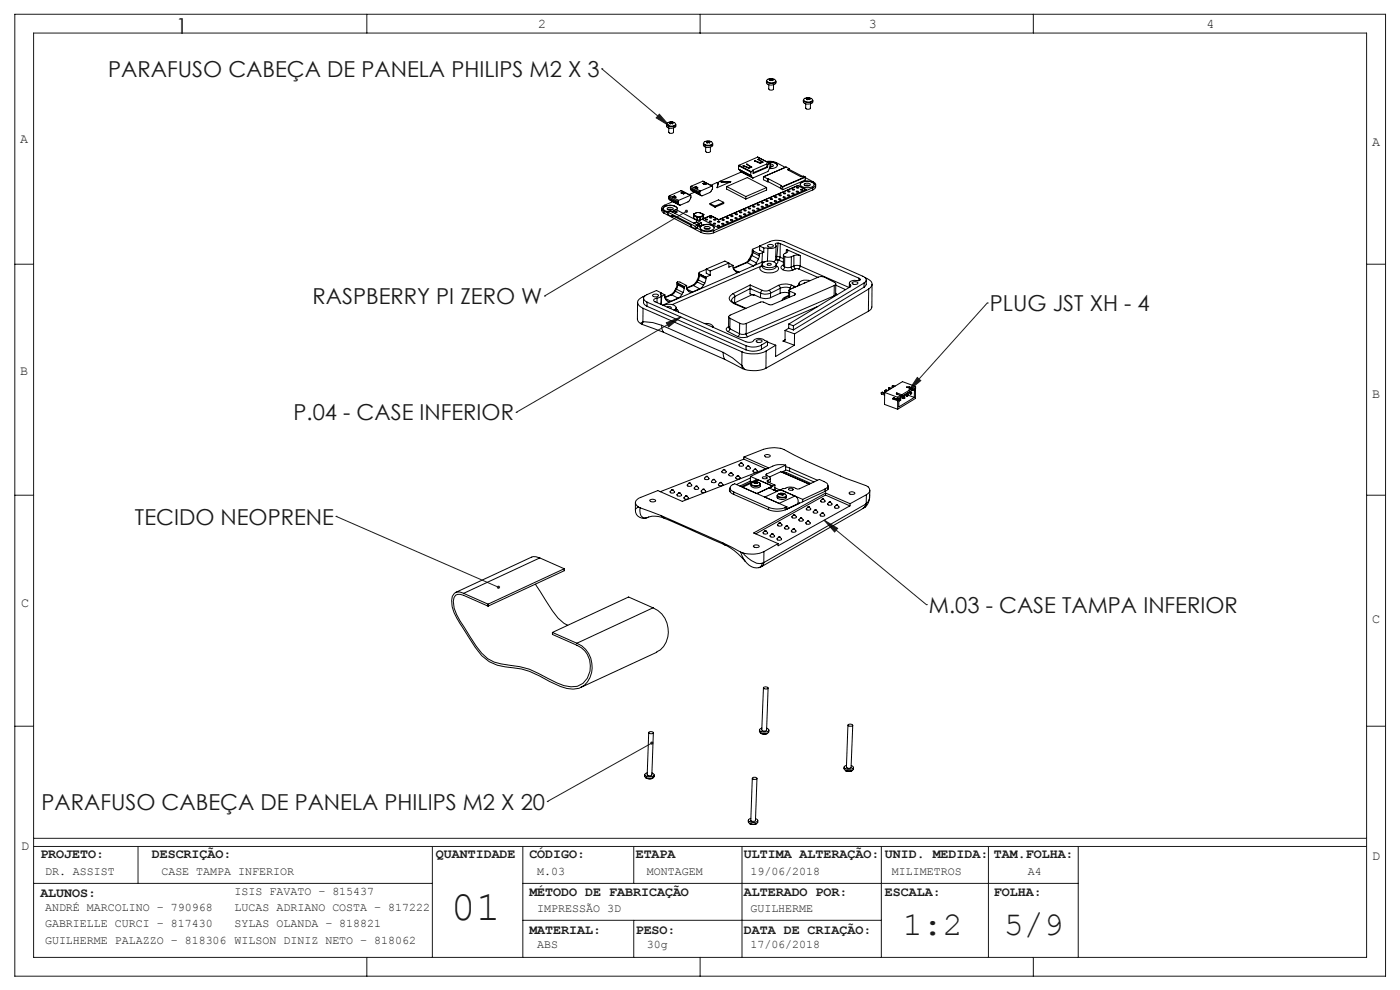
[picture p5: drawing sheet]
<svg xmlns="http://www.w3.org/2000/svg" width="297mm" height="210mm" viewBox="0 0 297 210" stroke-linecap="round" stroke-linejoin="round" font-family="sans-serif">
<g fill="none" stroke="#191924" stroke-width=".21">
<path d="M3.1 3h290.8v204.1h-290.8zM7.1 7h282.8v196.1h-282.8zM77.8 3v4M127.7 14.6h.1M127.7 14.6l14.4 12.1M148.5 3v4M219.2 3v4M139.9 24.2l2.2 2.5-2.9-1.7zM3.1 56h4M145.6 44.8l-30.1 18M289.9 56h4M115.5 62.8h.1"/>
<path d="M141.4 68.5l3.1-1.3-2.6 2.1zM144.5 67.2l-35 20.3M209.4 64.3h.1M209.4 64.3l-16.6 18.6M109.5 87.5h.1M194.6 80.1l.7 .6-2.5 2.2zM3.1 105h4M71.3 109.5h.1M71.3 109.5l34.4 15.1M174.8 110.3l21.7 18M174.8 110.3l2.9 1.8-.6 .7zM289.9 105h4"/>
<path d="M196.5 128.3h.1M3.1 154h4M138.3 157.6l-22.2 12.4M289.9 154h4M7.1 179.6h282.8M7.1 177.8h282.8M29.3 179.6v7.8M91.7 179.6v23.5M110.9 179.6v23.5M116.1 170h.1M134.4 179.6v7.8M157.4 179.6v23.5"/>
<path d="M187 179.6v23.5M209.7 179.6v23.5M228.7 179.6v23.5M7.1 187.4h84.6M110.9 187.4h117.8M110.9 195.2h76.1M134.4 195.2v7.9M77.8 203.1v4M148.5 203.1v4M219.2 203.1v4"/>
</g>
<path d="M105.5 124.3a.34 .34 0 0 0 0 .5 .34 .34 0 0 0 .5-.1l-.3-.1h.4a.35 .35 0 0 0-.2-.3 .35 .35 0 0 0-.4 0zM138.1 157.4a.34 .34 0 0 0-.1 .4 .34 .34 0 0 0 .5 .1 .34 .34 0 0 0 .1-.5l-.3 .2 .3-.2-.2-.1zM194.6 80.1l.7 .6-2.5 2.2zM141.4 68.5l3.1-1.3-2.6 2.1zM145.4 44.6a.33 .33 0 0 0 0 .4 .33 .33 0 0 0 .4 .1 .33 .33 0 0 0 .1-.4l-.3 .1 .3-.2zM139.9 24.2l2.2 2.5-2.9-1.7zM174.8 110.3l2.9 1.8-.6 .7z" fill="#191924"/>
<g fill="none" stroke="#000" stroke-width=".21">
<path d="M162.6 17.2a1.3 1.3 0 0 0 2 0v.4a1.27 1.27 0 0 1-2 0zM162.7 17l.4-.3a1.26 1.26 0 0 1 1.5 .4 1.22 1.22 0 0 1-1.9 0zM163.1 18v.9a.6 .6 0 0 0 1 0v-.9M163.4 16.7l.2 .1M163.4 16.7l-.2 .1 .2 .1M163.4 16.7v.2M163.4 16.9l-.1 .1h.3M163.4 16.9l.1 .1-.1-.1M163.6 16.8v.2M163.8 16.9l.2 .1-.2 .1-.2-.1M163.8 16.7l.2 .1-.2 .1M163.8 16.7l-.2 .1"/>
<path d="M163.8 16.9v.1M163.8 16.7l-.1 .3M141.4 26.4a1.26 1.26 0 0 0 2 0v.3a1.23 1.23 0 0 1-2 0zM141.5 26.1l.4-.2a1.26 1.26 0 0 1 1.4 .4 1.22 1.22 0 0 1-1.9 0zM141.9 27.2v.8a.65 .65 0 0 0 1 .1v-.9M142.2 25.9l.2 .1M142.2 25.9l-.2 .1h.2M142.2 25.9v.1M142.2 26l-.2 .2 .4-.1M142.2 26v.2M142.2 26.1l.1 .1M142.4 26v.1"/>
<path d="M142.6 26l.2 .2-.2 .1-.2-.2M142.6 26l-.1 .2M142.6 25.9l.1 .1h-.1M142.6 25.9l-.2 .1M142.6 25.9l-.1 .3M146.5 40v.2M146.5 39.7l1.9 1.1M146.5 40l1.9 1M146.5 39.7v.3M146.6 39.5l-.1 .2M146.6 39.5l2 1M147.7 39.7l-.3 .1"/>
<path d="M147.7 39.5l-.4 .2 .1 .1M147.7 39.5v.2M147.7 39.7h.1M147.7 39.7l.2 .2M147.7 39.7l.3 .1-.2 .1-.4-.1M147.8 39.9h.1M149.1 38.4l2 1.1M149.1 38.4l-2.5 1.1M149.1 38.4l1.9 1.1M149.2 30.4a1.26 1.26 0 0 0 2 .1v.3a1.23 1.23 0 0 1-2 0zM149.3 30.2l.4-.2a1.26 1.26 0 0 1 1.5 .4 1.22 1.22 0 0 1-1.9 0zM149.3 39h-.1"/>
<path d="M149.5 38.9l-.3 .1M149.5 38.8v.1M149.5 38.8l-.4 .1 .1 .1M149.5 38.9h.1M149.5 38.9l.4 .1-.3 .1-.3-.1M149.5 38.9l.2 .2-.4-.1M149.7 31.2v.9a.65 .65 0 0 0 1 0v-.9M150 30h.2M150 30h-.2l.2 .1M150 30v.1M150 30.1l-.1 .2 .3-.1M150 30.1l.1 .1"/>
<path d="M150.2 30v.2M150.4 30.1l.2 .1-.1 .1-.3-.1M150.4 30.1v.2M150.4 30h.2l-.2 .1M150.4 30h-.2M150.4 30l-.1 .2M151 39.5h.2v.5l-.6 .8-1.7 .7h-.2M151 39.5l-2.4 1M152.4 38.9l-.3-.2-1.3 .6M152.4 38.9l-.2 .9M152.8 38.4l.2 .2M152.8 38.5l.2 .1"/>
<path d="M152.8 38.5l-.7 .3M152.8 38.4v.1M153 38.6h2l-2.9 1.2 .3-.9M153 38.6h1.9M153 38.6h.1M154.2 39.6l-.1 .5 4.1 2.1M154.2 39.6l4.3-1.9 4.1 2.1M154.2 39.6l4 2.1M156.7 35.9h.1M156.7 35.9l2.6 1.3M156.7 35.2l2.6 1.3M156.7 35.2v.7"/>
<path d="M156.7 35.9l.4 .5M156.8 35.1l-.1 .1M156.8 35.1l2.5 1.3M157.1 36.4h.1M157.1 36.4l2.6 1.3M157.3 36.5l-4.5 1.9M157.8 35.1l1.1 .5M157.8 35.1l-.2 .1 1.3 .5M157.8 35.1v.1M158.5 34.8l1 .6-.6 .3M158.5 34.8h-.1l.8 .6M158.5 34.8v.2"/>
<path d="M158.9 35.6v.1M159.2 35.4v.2M159.2 35.4l-.3 .2M159.2 35.4l.1 .1M159.3 37.2h.1M159.3 37.2l.4 .5M159.3 36.5v.7M159.3 36.4v.1M159.8 36.2l-.5 .2M160.2 34.1l1.1 .4M160.2 34.1h-.1l1.2 .6M160.2 34.1v.1"/>
<path d="M160.7 33.3h.1M160.7 33.3l2.6 1.4M160.7 33.3l-3.9 1.8M160.9 33.8l1 .6-.6 .3M160.9 33.8h-.1l.9 .6M160.9 33.8v.1M161.3 34.5v.2M161.7 34.4v.1M161.7 34.4l-.4 .1M162 37.5v.6l.8 .5M162 37.5l.8 .4M162.6 34.3h1.5l2.5 1.2"/>
<path d="M162.6 39.8v.5l-4.4 1.9M162.6 39.8l-4.4 1.9M162.7 34.8v.6M162.7 34.8l.2 .1M162.7 34.8l-3.1 1.3 .2 .1M162.7 35.4l-2.9 1.2M162.7 35.4l.1 .1M162.8 38.6h.2M162.8 37.9h.2M162.8 37.9v.7M162.8 34.4a2.15 2.15 0 0 1 2.1 .5v.3a1.58 1.58 0 0 1-1.7 .6M162.8 35.5l-3 1.3v-.6"/>
<path d="M162.9 34.4a1.84 1.84 0 0 1 2 .7M162.9 34.9l.5-.2v.7M162.9 34.9l-.1 .6M163 38.6l2.7 1.4M163 37.9l2.7 1.5M163 37.9v.7M163.4 34.8h.3l.4 .3-.2 .2-.5 .1M163.4 35.2l.5 .1M163.4 35.4l-.5 1-3.2 1.3M165.7 39.4v.6l.4 .2M165.7 39.4l.3 .2M166 39.6h.1"/>
<path d="M166.1 39.6v.6M166.7 35.4h.1M166.7 35.4l-4.7 2.1M166.8 35.4l.7 .4M167.2 35.9l-.1 .1 2.7 1.5 .6-.1 .4 .1M167.2 35.9l-.1 .1M167.2 35.9h.1M167.4 35.9l2.9 1.5M167.5 35.8l-.3 .1M169 39.7l.5 .1-.4 .1zM169.3 39.3l1.7 .9-18.6 8.1-3.5-1.8M169.3 39.3l-16.8 7.3"/>
<path d="M169.3 39.4l1.7 .8M169.3 39.3v.1M169.9 38.8a2.35 2.35 0 0 1 2.8 .2v.2a2.13 2.13 0 0 1-2.9 .1zM170.2 38.6l-.4 .5M170.2 38.6a2.12 2.12 0 0 1 2.6 .5M170.4 21.3a1.3 1.3 0 0 0 2 0v.3a1.33 1.33 0 0 1-2 0zM170.5 21l.5-.2a1.26 1.26 0 0 1 1.4 .4 1.22 1.22 0 0 1-1.9 0zM170.6 39l.4-.1 .9 .1a.71 .71 0 0 1-.6 .5 .71 .71 0 0 1-.7-.4zM170.7 39.4h1.1M170.8 37.5v.1M170.8 37.5l-4.8 2.1M170.8 37.7l1.7 .9a.62 .62 0 0 1 .5 .6 .62 .62 0 0 1-.6 .6"/>
<path d="M170.8 37.6v.6l-4.7 2M170.8 37.6l-4.7 2M170.9 22v.9a.6 .6 0 0 0 1 .1v-1M171.2 20.8h.3M171.2 20.8l-.1 .1h.2M171.2 20.8l.1 .1M171.3 20.9l-.2 .2 .4-.1M171.3 20.9v.2v-.1M171.5 20.8v.2M171.6 20.9l.2 .2-.3-.1M171.6 20.8h.2l-.2 .1M171.6 20.8h-.1"/>
<path d="M171.6 20.9v.2M171.6 20.8v.3M172.4 39.8v.5M172.4 39.8l-21 9.1M173 39.2v.6l-.6 .5M140.4 44.2v.6l.5 .4M140.7 44.2a1.98 1.98 0 0 1 3 .1M140.9 45.2l7.8 4.1M140.9 44.8l.8 .4M140.9 44.8v.4M141.6 44.2l.6-.2 .6 .2a.7 .7 0 0 1-.6 .4 .7 .7 0 0 1-.7-.3zM141.7 44.5h1"/>
<path d="M141.7 45l.5-.2 5.8 3M141.7 45l5.8 3M141.7 45v.5l.9 .5M141.9 42l.1 .3M141.9 41.7l1.9 1M141.9 42l1.9 1M141.9 41.7v.3M142 42.3l1.9 .9M142 42.3l.2 .2M142 41.5l-.1 .2M142 41.5l2 1M142.2 42.5l2 1"/>
<path d="M142.2 42.5l1.9 1M142.6 46v-.3l4 2.1v.3l.9 .4M142.6 45l.5-.2 .4 .2M142.7 44.9h-.2M142.7 42.8l-1.7 .7a.64 .64 0 0 0-.6 .6 .64 .64 0 0 0 .5 .7M142.9 45.9l-.3 .1M143 44.6l.7 .4-.6 .2M143 44.6l.4-.2 5.4 2.9M143 44.6v.2M143.1 41.5v.2M143.1 41.5l-.4 .2 .1 .1M143.1 41.7l-.3 .1"/>
<path d="M143.1 41.7h.1M143.1 41.7l.3 .1h-.6M143.1 41.7l.2 .2M143.5 44.5l.2-.2a1.55 1.55 0 0 0-2.1-.7l-.5 .1-.4 .4a1.02 1.02 0 0 0 1.2 .8M143.7 60l.1 .2M143.7 59.9v.3M143.8 43l.1 .2M143.8 42.7v.3M143.9 43.2l.2 .3M144 42.5l-.2 .2M144.5 40.5l2 .9M144.5 40.5l-2.5 1"/>
<path d="M144.5 40.5l1.9 .9M144.9 40.8h.1l-.1 .1M144.9 40.8l-.4 .1 .1 .1M144.9 40.8v.1M144.9 40.9l-.3 .1M144.9 40.9h.1M144.9 40.9l.3 .1h-.6M144.9 40.9l.2 .2M146.4 41.4l.2 .1-.1 .5-.5 .8-1.9 .7M146.4 41.4l-2.4 1.1M146.5 40.2l2 1.1M146.5 40.2l.3 .3"/>
<path d="M146.8 40.5h.1M146.8 40.5l1.9 1M146.8 40.5l2 1M147.1 45.7h.1M147.1 45.7l.1 .6M147.2 45.4l-.1 .3M147.2 46.3l.6 .4M147.2 45.7l.7 .4M147.2 45.7v.6M147.2 45.4h.1M147.2 45.6v.1M147.2 45.6l-.1 .1"/>
<path d="M147.2 45.6l.8 .4M147.3 45.4h-.1M147.3 45.4l-.1 .2M147.4 40.8l-1.2 .5M147.5 48v.5M147.7 59.7l-.8 .8M147.7 59.7l.2 .1M147.7 47.1l.7 .3M147.7 47.1l-.6 .2M147.7 47.2l-.5 .2M147.7 47.2l.6 .3M147.7 47.1v.1"/>
<path d="M147.8 48.4l1 .5M147.8 48.4l-.3 .1M147.8 45.1h.1M147.8 46.7h.1M147.8 45.1l-.6 .3M147.9 46.1h.1M147.9 59.8l-.8 .8M147.9 45.1h.1M147.9 45.1h.5M147.9 45.1l-.6 .3M147.9 46.1l-.1 .6M147.9 59.8l1.4 .7"/>
<path d="M147.9 46.7h.6M148 46v.1M148 46l-.1 .1M148 59.3l.1 .1M148 59.3l-.3 .4M148 46h.5M148 46.1h.5M148 46.1l-.1 .6M148 47.8v.5l-.2 .1M148 47.8l-.5 .2M148.1 59.4l1.4 .7M148.1 59.4l-.2 .4"/>
<path d="M148.3 58.3l-.3 1M148.3 58.3l.1 .1M148.3 58l.1 .2M148.3 57.9v.4M148.3 47.5v.4M148.3 47.9l-.3 .1M148.3 47.9l.1 .1M148.3 47.5l-.5 .2M148.4 58.4l-.3 1M148.4 58.1v.1M148.4 58.1l1.4 .7M148.4 58.4l1.4 .7"/>
<path d="M148.4 47.4v.6M148.4 58.2l1.4 .7M148.4 58.2v.2M148.4 45.1h.1M148.4 41l.1 .3M148.4 45.1l.7 .4M148.4 40.8v.2M148.5 46v.1M148.5 46l.1 .1M148.5 45.1l.7 .4M148.5 46.1v.6M148.5 48.3a1.98 1.98 0 0 1 3 0"/>
<path d="M148.5 41.3l.2 .2M148.6 46.7h-.1M148.6 46.1h-.1M148.6 46.1v.6M148.6 40.5l-.2 .3M148.7 48a2.3 2.3 0 0 1 2.8 .1v.3a2.17 2.17 0 0 1-2.9 0l-.1-.2zM148.7 49.3a3.8 3.8 0 0 0 2.7 .1M148.8 48.9a3.2 3.2 0 0 0 2.6 0M148.8 48.9l-.1 .4M148.8 47.3v.5l-.4 .2M148.8 47.3l-.4 .1M148.9 46.5l-.3 .2"/>
<path d="M149.1 45.7l.1 .2M149.1 45.7l.1 .1M149.1 45.5h.1M149.1 45.5v.2M149.1 45.7l-.6 .3M149.2 45.5h.1M149.2 46.4h.1M149.2 45.9l-.6 .2M149.2 45.9v.5M149.2 46.4l-.3 .1M149.2 45.8v.1M149.2 45.5v.9"/>
<path d="M149.2 45.8v.6M149.4 48.2l.9-.2 .3 .3a.67 .67 0 0 1-.6 .3 .67 .67 0 0 1-.6-.4zM149.5 48.5h1M149.6 46.5a.25 .25 0 0 1 .3-.1 .25 .25 0 0 1 .2 .2l-.2 .1zM149.8 59.1l-.3 1M149.8 58.8v.1M149.8 58.9v.2M149.8 57.1l-1.4 .6-.1 .2 .1 .2M149.8 57.1v.9l.9 .4M149.8 57.1l.9 .4M150.5 46.9l.5 .1-.4 .1h-.1zM150.6 46.1l.2-.1 .2 .2a.25 .25 0 0 1-.2 .1 .25 .25 0 0 1-.2-.2z"/>
<path d="M150.6 43.2v.2l1.1 .5M150.6 43.2l1.1 .5M150.7 58.4l-.9 .4M150.7 57.5v.9M150.8 45.7l1.7 .9M150.8 45.7l-1.6 .7M150.8 45.7l-1.9 .8M151.4 47.4l.3-.1 .1 .2-.2 .1zM151.4 46.6l.3-.1 .2 .2h-.5zM151.4 48.9v.5M151.7 43.7v.2M152.2 47.8h.4v.1a.25 .25 0 0 1-.2 .1 .25 .25 0 0 1-.2-.2z"/>
<path d="M152.3 47l.5 .1-.4 .1zM152.5 46.6h.1M153.1 47.4a.25 .25 0 0 1 .3-.1 .25 .25 0 0 1 .2 .2l-.5 .1zM153.2 46.6a.25 .25 0 0 1 .2-.1 .25 .25 0 0 1 .2 .2h-.4zM153.5 42.9v.3l-1.8 .7M153.5 42.9l-1.8 .8M153.5 42.9l-1.1-.5-1.8 .8M154.1 47l.4 .1-.3 .1-.2-.1zM154.1 46.2l.3-.1 .2 .2h-.4zM154.6 55.8l-3.9 1.7M154.6 55.8v.9l.9-.4M154.6 55.8l.9 .5"/>
<path d="M154.6 55.8l-.8-.4-4 1.7M155 46.6h.4a.21 .21 0 0 1-.2 .2 .21 .21 0 0 1-.2-.2zM155 45.8l.5-.1a.21 .21 0 0 1-.2 .3 .21 .21 0 0 1-.3-.2zM155.5 56.3l.2 .9 .5 .5h.5M155.7 57.2l1 .5M155.9 46.2a.25 .25 0 0 1 .3-.1 .25 .25 0 0 1 .2 .2zM156 45.4a.25 .25 0 0 1 .2-.1 .25 .25 0 0 1 .2 .2l-.2 .1zM156.7 57.7l-16.1 7M156.9 45.8l.4 .1-.3 .1-.2-.1zM157 44.9l.4 .2a.25 .25 0 0 1-.3 .1 .25 .25 0 0 1-.2-.2zM157.8 45.4h.4a.24 .24 0 0 1-.2 .2 .24 .24 0 0 1-.2-.2zM157.8 44.6a.25 .25 0 0 1 .3-.1 .25 .25 0 0 1 .2 .2h-.4z"/>
<path d="M158.2 41.7v.5M158.3 55.7h.1M158.3 55.7h.2M158.3 55.7l-2.8 1.2M158.5 55.7l1.3 .7M158.5 55.7l-2.9 1.3M158.7 45l.5 .1-.4 .1zM158.8 44.2h.4l-.3 .1zM158.9 55l-.6 .7M158.9 55l.2 .1M159.1 55.1l-.6 .6M159.1 55.1l1.3 .7"/>
<path d="M159.4 54.1l.1 .1M159.4 54.1l-.5 .9M159.5 54.2l-.4 .9M159.5 54.2l1.4 .7M159.6 53.4l-.2 .7M159.6 53.4l.1 .1M159.6 53v.4M159.7 44.6h.3l.1 .1a.25 .25 0 0 1-.3 .1 .25 .25 0 0 1-.2-.2zM159.7 43.8l.4-.1a.21 .21 0 0 1-.2 .3 .21 .21 0 0 1-.2-.2zM159.7 53.5l-.2 .7M159.7 53.5l1.4 .7M159.7 53.2l1.4 .7"/>
<path d="M159.7 53.2v.3M159.8 56.4l-3.1 1.3M160.4 55.8l-.6 .6M160.5 44.2l.5 .1-.2 .1zM160.6 43.4a.25 .25 0 0 1 .3-.1 .25 .25 0 0 1 .2 .2h-.4zM160.9 54.9l-.5 .9M161.1 54.2l-.2 .7M161.1 53.9v.3M161.1 52.2l-1.4 .7-.1 .1 .1 .2M161.1 52.2l2.2-.9a4.2 4.2 0 0 1 3.1 0l16.6 7.3a.75 .75 0 0 1 .7 .6 .75 .75 0 0 1-.4 .8M161.1 52.2v.8l.9 .5M161.1 52.2l.9 .4"/>
<path d="M161.4 56.5l-18.8 8.1M161.5 43.8l.5 .1-.4 .1zM161.6 42.9l.4 .1-.3 .1h-.2zM161.6 55.6l.1 .3M161.6 55.6l-1.8 .8M161.7 56.5h.1M161.7 56.5a1.98 1.98 0 0 0 3 0M161.7 56v.5M161.7 56.4l-.3 .1M161.7 55.9a2.23 2.23 0 0 1 3 .1 1.5 1.5 0 0 1-2.1 .7l-.7-.3zM161.7 53.6l-.6 .3M161.7 53.6l-.1 2"/>
<path d="M162 52.6l.9 .1M162 53.5l-.3 .1M162 52.6v.9M162.3 55.5l-.7 .1M162.4 43.5l.3-.2 .2 .2zM162.5 42.6l.4-.1a.21 .21 0 0 1-.2 .3 .21 .21 0 0 1-.2-.2zM162.8 56a.5 .5 0 0 1 .8 .2 .52 .52 0 0 1-.8-.2zM162.9 52a.75 .75 0 0 1 1.1 .2 .71 .71 0 0 1-1.2-.1zM162.9 52.7l-.1 2.7M163.3 43.1h.5zM163.4 42.2a.25 .25 0 0 1 .3-.1 .25 .25 0 0 1 .2 .2zM164.3 42.6l.4 .1-.3 .1z"/>
<path d="M164.4 41.7l.4 .2a.25 .25 0 0 1-.2 .1 .25 .25 0 0 1-.2-.2zM164.5 55.1h.1M164.5 55.1l-.4 .4M164.5 55.1h.3M164.6 54.4h.2M164.6 52.2l-.1 2.9M164.7 56.5h.1M164.7 56.3a.7 .7 0 0 1 .4 .9 3.1 3.1 0 0 1-3.7 .1l-.2-.3 .2-.5M164.7 56.1v.4M164.8 55.1l.4 .1M164.8 54.4l.7 .2M164.8 54.4v.7"/>
<path d="M164.8 55.1l.2 .5-.3 .4M165.1 51.6l.4 .1M165.1 51.6l-.6 .1a.54 .54 0 0 1 .1 .7 .54 .54 0 0 1-.7 .3h-1M165.1 51.6l-.3 2.8M165.2 55.2l1 .4M165.2 42.2l.3-.1 .2 .2-.3 .1zM165.2 41.4l.5-.1a.23 .23 0 0 1-.2 .3 .23 .23 0 0 1-.3-.2zM165.5 54.6l-.3 .6M165.5 54.6l.7 .2M165.5 51.7l16.7 7.3M165.5 51.7v2.9M166.1 57.2a2.74 2.74 0 0 0 2.1 .1"/>
<path d="M166.1 41.8l.5 .1-.3 .1zM166.2 56.3h.1M166.2 56.2a.5 .5 0 0 0-.5 .5 .5 .5 0 0 0 .4 .5M166.2 56.2h.1M166.2 41h.5l-.4 .1zM166.2 54.1v2.3l.2 .2M166.4 56.6l.7 .2 .8-.2M166.4 56.6l-.3 .6M166.5 54.4l.5 .2 .9-.1M166.5 54.4l-.1 2.2M166.8 52.9a.35 .35 0 0 1 .3 .4 .35 .35 0 0 1-.3 .3l-.3 .2a.34 .34 0 0 0-.3 .3 .34 .34 0 0 0 .3 .3M166.8 52.9l3 1.3"/>
<path d="M166.8 52.9v.7M167.1 41.4l.4 .1h-.4zM167.2 40.5h.3l.1 .2a.25 .25 0 0 1-.3 .1 .25 .25 0 0 1-.2-.2zM167.9 56.6l.3 .7M167.9 54.5v2.1M168 41l.3-.1 .2 .2-.4 .1zM168.1 40.2h.5l-.3 .1zM168.4 54.2h1.4M168.4 56.4l.5-.1 .9 .1M168.4 56.4l.3 .6M168.4 54.2l-.5 .3M168.4 54.2v2.2"/>
<path d="M168.4 56.4l-.5 .2M168.7 57h.7M168.7 57l-.5 .3M168.9 40.6h.4a.21 .21 0 0 1-.2 .2 .21 .21 0 0 1-.2-.2zM169.4 57l4.1 1.8M169.8 56.4l-.4 .6M169.8 56.4l10.3 4.6M169.8 54.2v2.2M169.9 40.2h.4l-.2 .2-.3-.1zM171 59.9l-.4 .2M171.8 59.5h-.2a2.15 2.15 0 0 0-2.1 .5l.2 .5M172.4 40.3l-21 9.1"/>
<path d="M180.8 60a.79 .79 0 0 1 1.2 .1 .74 .74 0 0 1-1.2-.1zM182.2 59l.3 .2M182.2 59v.5M182.5 59.2a.56 .56 0 0 1-.9 .3 1.09 1.09 0 0 0-1.4 .6l.2 .3M182.5 59.2v.2M183.5 58.9l.4 .1a1.52 1.52 0 0 1 1.1 1.5l-.7 .8M183.8 59.4v1l-.5 .5M135.3 64.1l-.1 3.6 .1 .4 .6 .5M135.9 68.6l.3 .2M136.2 68.8l4.6 1.7M136.4 68.3l2.1 .1 1.8 .6M136.4 68.3l-.2 .5"/>
<path d="M136.4 68.3l-.5 .3M136.4 65.4l21 9.2M136.4 65.4v2.9M136.5 63.3v.9a1.01 1.01 0 0 0 .8 .8M136.8 62.8l-.4 .2a1.31 1.31 0 0 0-1 1.5l.2 .3 .8 .6M137.3 65l21 9.2M137.3 64.1l21 9.2M137.3 64.1v.9M138.5 62.5a.73 .73 0 0 1 1.2 .3 .75 .75 0 0 1-1.2-.2zM139.4 63.2h-.1a.54 .54 0 0 0-.6 .6l.2 .2 19.3 8.5a1.4 1.4 0 0 0 1.9-.5 1.92 1.92 0 0 1 2.1 .2l.6 .2M139.4 63.2v1M140.2 62.5v-.4l-.1 .2a.45 .45 0 0 1 .1 .5 .45 .45 0 0 1-.4 .3l-.4 .1"/>
<path d="M140.3 62.7l-.1 1.8M140.3 69l13.1 5.7M140.3 69l.1 .8 .4 .7M140.4 62.8l-.1 .1M140.4 62.8l-.1 1.8M140.8 70.5l12.9 5.7M140.8 64.8a2.42 2.42 0 0 1 2.6 .3l-.2 .5-.3 .2M141 62.5l-1.7-.9-2.1 .9a.8 .8 0 0 0-.7 .8 .8 .8 0 0 0 .8 .8M141 62.5v.1a1.1 1.1 0 0 0 1.1 1.4l.2-.1M141 62.5l-.6 .3M141.1 63.3l1.2 .6M141.5 65.1a.52 .52 0 0 1 .9 .2l-.2 .1"/>
<path d="M142.3 62.5h.2M142.3 62.5l-1.3 .6M142.5 62.5l1.4 .7M142.5 62.5l-1.4 .6M143.1 61.7l-.8 .8M143.1 61.7l.2 .1M143.3 61.8l-.8 .7M143.3 61.8l1.3 .7M143.3 61.3h.2M143.3 61.3l-.2 .4M143.4 65.7h.1M143.4 65.5l.5 .5v.2"/>
<path d="M143.4 65.7l-.1 .3M143.4 65.3v.4M143.5 61.3l1.4 .7M143.5 61.3l-.2 .5M143.7 60.2l-.4 1.1M143.7 60.2l.1 .2M143.8 60.4l-.3 .9M143.8 60.1l-.1-.3h.4l1.6 .8M143.8 60.1v.1M143.8 60.4l1.3 .7M143.8 60.1l1.3 .7M143.8 60.2l1.3 .7"/>
<path d="M143.8 60.2v.2M143.9 63.2l-1.6 .7M144.6 62.5l-.7 .7M144.9 62l-.3 .5M145.1 61.1l-.2 .9M145.1 60.8v.1M145.1 60.9v.2M145.7 60.6a1.06 1.06 0 0 0 1.2 1.3M145.7 60.6l-.6 .2M145.7 61.3l1.2 .6M146.9 60.5l.2 .1M146.9 60.5l-1.2 .6"/>
<path d="M147.1 60.6l1.3 .7M147.1 60.6l-1.4 .6M148.4 61.3l-1.5 .6M149.3 60.5l-.9 .8M149.4 68.6a1.42 1.42 0 0 1 1.9 .9v-.2M149.5 60.1l-.2 .4M153.4 74.7l2 1.2 2 1.6M153.4 74.7l.3 1.5M153.7 76.2l3.9 2M154.4 70.3l2.1 1.1M154.6 69.3a.52 .52 0 0 0-.5 .5 .52 .52 0 0 0 .3 .5M154.6 69.3h.1"/>
<path d="M154.6 69.3v.2M154.6 67.2v2.2l.2 .3M154.8 69.7l-.4 .6M154.8 69.7l2.1 1.1M154.9 67.5l2 1.1M154.9 67.5l-.1 2.2M155.2 63.7l.2 .4 .5 .3M155.5 62.3a.98 .98 0 0 0-.8 .9 .98 .98 0 0 0 .6 1l.4 .2M155.5 62.3l.4 .6M155.7 64.4l2.5 1.1M155.9 62.9l-.5 .4-.2 .4M155.9 64.4h-.2"/>
<path d="M155.9 64.4l2.4 1M156.5 71.4a2.98 2.98 0 0 0 2.1 0M156.9 70.8l.5 .1 .9-.1M156.9 70.8l-.4 .6M156.9 68.6a1.64 1.64 0 0 0 1.4 0M156.9 68.6v2.2M157.4 77.5l.6 .9M157.4 77.5l.2 .7M157.4 74.6v2.9M157.6 78.2l.4 .2M158.3 73.3v.9M158.3 70.8l.3 .6"/>
<path d="M158.3 68.6v2.2M159.1 60.5v.7M159.1 61.2h.1M159.1 60.5l2.6 1.1M159.1 60.5l-3.6 1.8M159.1 61.2l-3.2 1.7M159.1 61.2v1.1l.7 .3M159.1 61.2l2.3 1M159.6 62.5l-3.8 1.8 .1-1.4M159.8 62.6v-.1l1.5 .6M160 62.6h-.2M160.5 72.2a.75 .75 0 0 1 1.1 .2 .73 .73 0 0 1-1.2-.1z"/>
<path d="M161.3 63.1a2.75 2.75 0 0 0 2.1 0M161.4 62.2a2.75 2.75 0 0 0 2.1 0M161.4 62.2l-.1 .9M161.5 74.1a4 4 0 0 1-3.2 .1M161.5 73.2a4 4 0 0 1-3.2 .1M161.5 73.2v.9M161.7 61.6l.5 .1 .9-.1M161.7 61.6l-.3 .6M162.5 78.1a6.5 6.5 0 0 1-4.5 .3M162.5 74.5a6.6 6.6 0 0 1-5.1 .1M162.5 74.5v3.6M162.8 72.6l1.8 .6"/>
<path d="M162.8 72.4v.9l-1.3 .8M162.8 72.4l-1.3 .8M163.1 61.6l.3 .3 .1 .3M163.5 62.2l-.1 .9M164.6 73.2l-2.1 1.3M164.6 73.2l-.1 2.4 4-2.4M165.1 60.5l.3 .3 .1 .4M165.1 60.5l-2 1.1M165.5 62.2l-2.1 .9M165.5 61.2l-2 1M165.5 61.2v1M166.1 72.3l2.4 .9"/>
<path d="M166.4 63.1l-.5 .6M166.4 63.1h.3M166.5 72.1l-.1 .2h-.3M166.5 70.1v2M166.5 70.1l2.1 .7M166.5 72.1l-.4 .2M166.7 63.1l-.3 .4M167.3 62.6l-.9 .5M167.3 69.6l-.8 .5M167.3 69.6l1 .4M167.3 68.7l1 .4M167.3 68.7v.9"/>
<path d="M167.3 62.8l-.6 .3M167.4 62.2l-.9-.2-1 .2M167.4 61.6l-.1 1.5M167.5 61.8l1.1 .4M167.5 61.8v1.2M167.6 61.1a2.74 2.74 0 0 0-2.1 .1M167.6 61.1v.3M167.6 61.1l.3 .1M168 60.5a3.9 3.9 0 0 0-2.9 0M168 60.5l-.4 .6M168 60.5l.5 .2M168.3 69.1v.9"/>
<path d="M168.5 60.7l.3 .2M168.5 60.7l-.3 .4M168.6 70.8l-.1 2.4M168.6 62.2l.1 .1-.1 .3-4.8 2.1-.6-.1-1.3-.5h-.5l-6.5 2.7a.34 .34 0 0 0-.3 .4 .34 .34 0 0 0 .3 .3M168.6 62.2v.4M169.5 60.4l-.4 .3M169.5 60.1v.4M173.5 65l-14.9 6.4M177 62.8v.1M177 62.8l-18.7 8M177 60.6a.34 .34 0 0 0 .3-.4 .34 .34 0 0 0-.3-.3l-2-1.1a1.64 1.64 0 0 0-1.4 0l-6.1 2.6-.1 .2 .1 .2M177 60.6l-18.7 8"/>
<path d="M177 60.6v2.2M177.3 62.4v.1M177.3 62.4l-.3 .4M177.3 62.3l.1 .1M177.3 60.2v2.2M177.3 60.5l2.1 .9M177.4 62.4l.2 .1M177.4 62.4h-.1M180.2 60v1M180.4 60.4l.1 .2-.2 .3-13 7.8M180.4 60.4l-.1 .4M183.3 60.9l-15 9.1"/>
<path d="M183.3 60l-15 9.1M183.3 60v.9M184.2 66l-21.7 12.1M184.3 61.3l-15.7 9.5M184.3 61.3l-.1 4.7M185 60.3v4.8a1.11 1.11 0 0 1-.8 .9M153.5 99.6l-.4 .4a.53 .53 0 0 0 .5 .3 .53 .53 0 0 0 .5-.3l-.4-.4M157.1 98.2l-.3 .4a.5 .5 0 0 0 .4 .3 .5 .5 0 0 0 .5-.3l-.3-.4M157.1 98.2h.3zM157.8 97.4l4.7 2M157.8 97.4l-17.7 6.9M157.8 96.9l4.2-1.6a6.4 6.4 0 0 1 4.4 .1 118.1 118.1 0 0 0 17.3 7.6 1 1 0 0 1 .8 .9 1 1 0 0 1-.7 1"/>
<path d="M157.8 96.9l5.2 2.3-18.3 7.2-5.1-2.3-4.1 1.6a.98 .98 0 0 0-.7 .9 .98 .98 0 0 0 .6 .9M157.8 96.9v.5M158.6 98.8l-.3 .4a.5 .5 0 0 0 .4 .3 .5 .5 0 0 0 .5-.2l-.3-.5M160.1 99.5l-.4 .4a.5 .5 0 0 0 .5 .3 .5 .5 0 0 0 .5-.3l-.4-.4M160.1 99.5h.2zM162.2 96.6l.6-.2 .6 .2v.1a.74 .74 0 0 1-1.2-.1zM166.7 99.7l.8 .3M166.7 98.7a4.4 4.4 0 0 0-2.8 .2l-4.7 2.2M166.7 99l.8 .3M166.7 98.7l-4.1 1.9M166.7 98.7v1.1l-.8 .4M167.5 100l5.2 2.2"/>
<path d="M167.5 99.3l5.9 2.6M167.5 99.3v.7M187 83.3l.7 .2M187 83.3l.2-.1 .5 .2M187 83.3v.3l.7 .2M187.7 83.2l2.7 1.1M187.7 83.2l-.1 2.6 2.8 1M187.7 82.8h.1M187.7 82.8l.4 .2M187.7 82.8l.3-.1 .3 .1M187.7 82.8l.2 .3M188.5 82.3l.1 .3"/>
<path d="M188.5 82.3l.4 .2M188.5 82.3l.2-.1 .4 .2M189.3 81.9l.2-.1 .4 .1M189.3 81.9l.1 .3M189.3 81.9l.4 .1M189.4 84.6l.3-.2 .7 .3M189.4 84.6l1 .4M189.7 84.5l-.3 .1M189.7 84.5l1 .4M189.7 84.4v.1M190.3 83.4v.2l.8 .3M190.3 83.4l1 .3"/>
<path d="M190.3 83.4v.2M190.4 84.3v.4M190.4 85v1.8M190.5 84.6l.4 .1M190.7 84.5l-.3 .2M190.7 84.9l-.3 .1M190.7 84.5l.4 .1M190.7 84.9l.2 .1M190.9 84.7v.3M190.9 84.7l.1 .1M191 84.8v.1M191 84.9l-.1 .1"/>
<path d="M191 84.3l.6 .3M191.1 84.6v.3l-.2 .1M191.1 83.9v.4l-.4 .2M191.1 83.9l-.7 .4M191.1 84l.2 .1M191.1 84.8h-.1M191.1 84.6l-.2 .1M191.1 84.9h-.1M191.1 84.1l.5 .2M191.3 83.7v.4M191.5 84l.3 .1M191.6 84.3v.3"/>
<path d="M191.6 84.3h.2M191.8 84.3v.1M191.8 84.4l-.2 .2M191.8 83.8l.6 .3M191.8 84.4h.1M191.8 84.3h.1M191.8 84.1l-.2 .2M191.8 84.1v.3M192.1 83.7l.3 .1M192.2 83.5l.4 .2M192.4 83.8l.1 .1M192.4 83.8v.3"/>
<path d="M192.5 83.9l1.5 .4M192.5 83.9h.1M192.5 83.4l.7 .2M192.6 83.7v.3l-.2 .1M192.6 83.7l-.2 .1M192.8 83.2l.4 .1M192.9 82.1h-.6l1.1 .4M192.9 82.1l.7 .3M192.9 82.1v.2M193 83.1l.4 .1M193.2 83.3l.1 .1M193.2 83.3v.3"/>
<path d="M193.3 83.4v.1M193.3 83.5l-.1 .1M193.4 82.5l-2.1 1.2M193.4 82.5v.4l-2.1 1.2M193.4 83.2v.3M193.4 83.5h-.1M193.4 83.2l-.2 .1M193.4 83.4h-.1M193.4 83.5l-.2 .1M193.6 82.4v.3M193.6 82.7l-.2-.1 .6 .3M193.8 82.6l.4 .1"/>
<path d="M193.9 82.5h.1M194 84.3l-3.3 2v-1.4M194 82.9v1.4M194 82.5l-.4 .2M194.2 82.7l-.2 .2M194.2 82.7v1.8l-3.8 2.3M194.2 82l-2.7-1-3.8 2.2M194.2 82l-.6 .4M194.2 82v.4l-.2 .1M112.8 118.2l.3-.1h.6l.8 .2M112.8 118.2l-16.2 7.5M114.5 118.3l-16.1 7.6"/>
<path d="M114.5 118.3l5.2 2.3M134.8 108.1a1.72 1.72 0 0 0 2.4 1.7M134.8 106.6v1.5M135.4 107.5l-.6 .6M135.4 107.5l.4 .2M135.8 107.7l4.5 1.7M135.8 107.7l-.1 .3a1.31 1.31 0 0 0 1.6 1.8M137.2 109.8h.1M137.3 109.8a4.3 4.3 0 0 1 3.7 .2M137.9 106.1a.75 .75 0 0 1 1.2 .2 .75 .75 0 0 1-1.2-.2zM140.3 109.4l.7 .6 12.8 5.6M140.3 109.4l13 5.7"/>
<path d="M142.5 103.9l-.4 .4a.53 .53 0 0 0 .5 .3 .53 .53 0 0 0 .5-.3l-.3-.4M144 104.6l-.4 .3a.51 .51 0 0 0 .5 .4 .51 .51 0 0 0 .5-.4l-.3-.3M144 104.6h.3zM145.5 105.2l-.4 .4a.53 .53 0 0 0 .5 .3 .53 .53 0 0 0 .5-.3l-.4-.4M145.5 105.2l.2 .1zM146.2 102.5l-.4 .4a.53 .53 0 0 0 .5 .3 .53 .53 0 0 0 .5-.3l-.4-.4M146.2 102.4l.2 .1-.1 .1zM147.6 103.1l-.3 .4a.5 .5 0 0 0 .4 .3 .5 .5 0 0 0 .5-.3l-.3-.4M149.1 103.8l-.3 .3a.48 .48 0 0 0 .4 .4 .48 .48 0 0 0 .5-.3l-.3-.4M149.2 103.7l.2 .1zM149.8 101.1l-.3 .3a.5 .5 0 0 0 .4 .3 .5 .5 0 0 0 .5-.2l-.3-.4M149.8 101.1h.3z"/>
<path d="M151.3 101.7h.3zM151.3 101.7l-.3 .4a.5 .5 0 0 0 .4 .3 .5 .5 0 0 0 .5-.3l-.3-.4M152.8 102.3l-.4 .4a.53 .53 0 0 0 .5 .3 .53 .53 0 0 0 .5-.2l-.4-.4M152.8 102.3l.2 .1zM153.3 115.1l3.8 2M153.3 115.1l.5 .5M153.8 115.6h.1a13.5 13.5 0 0 1 4.2 3.5M154.9 103.5l-.1 .7M154.9 100.3l-.3 .3a.53 .53 0 0 0 .5 .4 .53 .53 0 0 0 .4-.3l-.3-.4M154.9 100.3h.3zM155.7 104.4a.8 .8 0 0 1-.8-.7 .8 .8 0 0 1 .6-.9l.4-.2 11 4.9M155.7 104.4l7.4 3.2"/>
<path d="M155.7 104.4l-.1 .5M156.4 100.9l-.3 .4a.53 .53 0 0 0 .4 .3 .53 .53 0 0 0 .5-.3l-.3-.4M156.4 100.9l.3 .1zM157.1 117.1l1 2M157.1 117.1l.5 .2M157.6 117.3l.1 .1a6 6 0 0 0 3.5 2.1h.5M158.1 119.1a2.65 2.65 0 0 0 3.1 1.2l.5-.8M159.2 102.1l-2.2 1M159.2 101.1v1.1l.2 .1M159.2 101.1l4.7 2M159.2 101.4l-3 1.4M159.3 102.7v.3a1.31 1.31 0 0 0 2 .1v-.3"/>
<path d="M159.4 102.5a1.42 1.42 0 0 1 1.9 .1 1.16 1.16 0 0 1-1.8 .2zM159.5 102.4l-2 1M159.7 102.4l-.4 .4a1.52 1.52 0 0 0 2 .1l-.2-.4M159.8 115.8a.72 .72 0 0 1 1.2 .2 .77 .77 0 0 1-1.2-.2zM160.1 102.2l.2 .1M160.1 102.2l-.2 .1 .3 .1M160.1 102.2v.1M160.2 102.4v.1M160.2 102.5h.1M160.3 102.3v.2M160.5 102.3l.2 .2h-.7l.2-.1M160.5 102.2l.2 .1h-.2"/>
<path d="M160.5 102.2l-.2 .1M160.5 102.3v.2M160.5 102.2l-.1 .3M160.9 101.8h-.5l-3.1 1.4M160.9 101.8l3 1.3M160.9 101.8l-.9 .4M161.7 101.2a.6 .6 0 0 1 1 .3 .6 .6 0 0 1-1-.3zM161.7 101.3v.1M162 119.3l-.1 .6-.3 .3M162 119.3l-.3 .2M162.1 117a6.5 6.5 0 0 1-4.5 .3M162.1 117l-.1 2.3"/>
<path d="M162.2 112.6l-.3 .4a.51 .51 0 0 0 .5 .3 .51 .51 0 0 0 .4-.3l-.3-.4M162.2 112.6h.3zM162.6 100.6l-.1 .1 .1 .2a.72 .72 0 0 1 .7 .8l-.4 .2M162.6 100.6v.3M162.7 101.4h.1M162.9 101.9l-.2 .1 .1 .2 1.6 .7M162.9 101.9v.3M163.1 107.6a4.8 4.8 0 0 0 3.5 .1M163.1 107.6v.5M163.3 101.2l2.3-1.1 6.1 2.6M163.4 101.5v.6l-.2 .3M163.7 113.2l-.3 .4a.5 .5 0 0 0 .4 .3 .5 .5 0 0 0 .5-.2l-.3-.4"/>
<path d="M163.7 113.2l.3 .1zM163.9 103.2l-.7 .3 1.7 .6M163.9 103.1l-3.4 1.6M163.9 103.2l-3.3 1.5M163.9 103.1v.1M164 103.9l.3 .1M164 103.9h.4M164 103.9h.1M164.3 104h.1M164.4 104l.1 .1M164.4 103.5l1.1 .5M164.4 103.9l-.1 .1"/>
<path d="M164.4 103.9v.2M164.4 102.9l-.5 .2M164.4 102.9v1M164.5 104.1h.1M164.5 104.1l.2 .1M164.5 104.1h.4M164.7 104.2h.1M164.9 105.1a1.33 1.33 0 0 0 2 .1l-.1 .3a1.29 1.29 0 0 1-1.9 0zM164.9 104.1l-.2 .1M165 104.9a1.3 1.3 0 0 1 1.8 .2 1.21 1.21 0 0 1-1.9-.1zM165.1 115.3l-3 1.7M165.2 113.9l-.3 .4a.48 .48 0 0 0 .4 .3 .48 .48 0 0 0 .5-.3l-.3-.4"/>
<path d="M165.2 113.9h.3zM165.3 110.9l-.4 .4a.52 .52 0 0 0 .5 .3 .52 .52 0 0 0 .5-.3l-.3-.4M165.3 110.9h.3zM165.6 103.9l-3.4 1.5M165.6 103.9l3 1.3M165.6 103.9l4.7 2M165.7 104.8l-.2 .1 .6 .1-.1-.2M165.7 104.8v.1M165.8 104.7h.1M165.8 104.7h-.2l.1 .1M165.8 104.7v.2M165.9 104.7h.3"/>
<path d="M165.9 104.7v.3M166 100.1l.8 .2M166 104.8v.2M166.2 104.7l.1 .1h-.3M166.2 104.7v.1M166.3 100.3l5.4 2.4M166.6 107.7v.5M166.8 111.6l.2-.1zM166.8 111.5l-.4 .4a.53 .53 0 0 0 .5 .3 .53 .53 0 0 0 .5-.2l-.4-.4M166.8 100.3l5.2 2.2M166.8 100.3v.2M166.9 107.5l-.3 .2"/>
<path d="M166.9 107.5v.5M167.3 103.7a.56 .56 0 0 1 .9 .2 .62 .62 0 0 1-.9-.2zM167.3 103.8h.1M168.2 112.2l-.3 .4a.51 .51 0 0 0 .5 .3 .51 .51 0 0 0 .4-.3l-.3-.4M168.2 112.2h.3zM168.3 103.8v.1M168.3 109.2l-.3 .4a.52 .52 0 0 0 .5 .3 .52 .52 0 0 0 .4-.3l-.3-.4M168.3 109.2h.3zM168.6 105.2a1.09 1.09 0 0 1 .4 1.8M168.6 105.2l-3.3 1.6M169.6 106.7l-.1 .1M169.8 109.8l-.3 .4a.5 .5 0 0 0 .4 .4 .5 .5 0 0 0 .5-.3l-.3-.4"/>
<path d="M169.8 109.8l.3 .1zM170.3 105.9v.6M171.3 110.5l-.3 .4a.48 .48 0 0 0 .4 .3 .48 .48 0 0 0 .5-.3l-.3-.4M171.3 110.5l.3 .1zM171.4 107.5l-.4 .4a.53 .53 0 0 0 .5 .3 .53 .53 0 0 0 .5-.3l-.3-.4M171.4 107.5l.3 .1zM172.9 108.2h.2zM172.9 108.2l-.4 .3a.53 .53 0 0 0 .5 .4 .53 .53 0 0 0 .5-.3l-.4-.4M174.3 108.8l-.3 .4a.51 .51 0 0 0 .5 .3 .51 .51 0 0 0 .4-.3l-.3-.4M174.3 108.8l.3 .1zM174.4 105.8l-.3 .4a.5 .5 0 0 0 .4 .3 .5 .5 0 0 0 .5-.3l-.3-.4M174.5 105.8l.2 .1z"/>
<path d="M175 103.7a.8 .8 0 0 0 .6-.8 .8 .8 0 0 0-.8-.7l-1-.5-4.5 2a3.2 3.2 0 0 0-3-.1l-.7 .3M175 103.7l-4.7 2.2M175 103.7v.6M175.1 105l-14.8 8.2M175.1 105l5.2 2.3M175.2 104.6l5.1 2.2M175.2 104.6l-15.3 8.5 5.2 2.2M175.2 104.6l-.1 .4M175.6 103.1h.1a.73 .73 0 0 1-.6 1.1l-8.4 3.9a4.9 4.9 0 0 1-3.8 0l-7.7-3.4a.74 .74 0 0 1-.3-1.1M175.6 103v.8M175.9 106.5l-.3 .3a.5 .5 0 0 0 .4 .4 .5 .5 0 0 0 .5-.3l-.3-.4M175.9 106.5h.3z"/>
<path d="M177.4 107.1l-.3 .4a.48 .48 0 0 0 .4 .3 .48 .48 0 0 0 .5-.3l-.3-.4M177.4 107.1l.3 .1zM180.2 104.5a.72 .72 0 0 1 1.1 .2 .7 .7 0 0 1-1.1-.2zM180.3 107.3l-15.2 8.5v-.5M180.3 106.8v.5M183.2 107.8l-21.6 12.4M183.2 107.8h-.1M183.6 107l-21.6 12.3M183.6 107l-.2 .6-.2 .2M183.8 106.8l-.2 .8M183.8 106.8l-.2 .2M183.8 104.9l-3.5 1.9"/>
<path d="M183.8 104.9v1.9M184.5 105l-.1 .8-.2 .7-.4 .3M184.5 105a2.7 2.7 0 0 1-1.4 2.8M184.5 104v1M98.4 125.9a1.58 1.58 0 0 0-1.8-.2 1.58 1.58 0 0 0-.8 1.7 9.6 9.6 0 0 0 2.4 5.8l2.6 4.1a8.1 8.1 0 0 0 6.4 4.2 17.5 17.5 0 0 1 9.5 3.1 8.2 8.2 0 0 0 6.1 1.4 5 5 0 0 0 2.5-6.3 5.1 5.1 0 0 0-2.9-3.3M98.4 125.9l5.1 2.3M103.5 128.6l-5.1-2.3a1.37 1.37 0 0 0-1.6-.1 1.37 1.37 0 0 0-.6 1.4 10 10 0 0 0 2.2 5.4 23.6 23.6 0 0 0 5.1 6.7l1.3 .7 3.5 .7a16.3 16.3 0 0 1 7.9 2.8 8.9 8.9 0 0 0 6.3 1.7 4.7 4.7 0 0 0 1.6-7.5l-.8-.7-.9-.5-5.2-2.3v-.4M103.5 128.2v.4M113.6 123.9l1 1.5a23.6 23.6 0 0 0 5 6.8l.8 .4M117.2 134.2l5.2 2.2M119.7 120.6l-16.2 7.6M119.7 120.6v.5l-16.2 7.5"/>
<path d="M138.5 128.9a5.5 5.5 0 0 1 1.6 9l-.8 .4M138.5 128.9l-16.1 7.5M138.5 128.9l-5.1-2.3-16.2 7.6M139.3 138.4l-16.1 7.4M161.6 120.2l-.6 .2M137.6 155.4l-.3 8.9a.6 .6 0 0 0 1 .1l.3-9M137.7 155.3a.65 .65 0 0 1 .9 .2 .57 .57 0 0 1-.9-.2zM161.1 154.8v.4a1.4 1.4 0 0 0 2 0v-.3M161.4 155.5l.8 .2 .6-.1a1.44 1.44 0 0 1-1.4-.1zM161.6 154.4l-.5 .5a1.4 1.4 0 0 0 2 .1l-.1-.3-.4-.2M162 145.8a.62 .62 0 0 1 .9 .2 .59 .59 0 0 1-.9-.2zM162 145.9l-.4 8.9a.64 .64 0 0 0 1 .1l.3-9"/>
<path d="M179.9 153.8l-.3 8.9a.62 .62 0 0 0 1 .1l.3-9M179.9 153.7a.62 .62 0 0 1 1 .2 .57 .57 0 0 1-1-.2zM136.8 164.3a.95 .95 0 0 0 1.4 .8l.5-.3 .1-.4M137.1 165.1l.7 .1 .7-.1-.7 .1zM137.3 163.9l-.5 .5a1.44 1.44 0 0 0 1.9 .1v-.3l-.4-.2M158.8 174v.4l.3 .3M159 174.7l.8 .2 .6-.1-.8 .1zM159.3 173.6l-.3 .1-.2 .3a1.33 1.33 0 0 0 2 0l-.5-.3M159.6 165.1l-.3 8.9a.73 .73 0 0 0 1 .1l.3-9M159.7 165l.6-.1 .2 .1a.51 .51 0 0 1-.4 .4 .51 .51 0 0 1-.5-.3zM160.8 174.1v.3a1.34 1.34 0 0 1-1.7 .3M179.1 162.7l-.1 .3 .4 .4"/>
<path d="M179.4 163.5l.7 .1 .6-.1a1.57 1.57 0 0 1-1.3 0zM179.6 162.3l-.5 .3v.2a1.38 1.38 0 0 0 1.9 .1l-.1-.3-.3-.2M181 162.8v.5l-.2 .1h-1.4"/>
<circle cx="153.6" cy="99.6" r=".12"/>
<circle cx="158.7" cy="98.9" r=".11"/>
<circle cx="142.6" cy="103.9" r=".12"/>
<circle cx="147.7" cy="103.1" r=".11"/>
</g>
<text font-size="8.8" fill="#191924" x="95.6" y="195.1">01</text>
<g font-size="7.1" fill="#191924">
<text x="191.6" y="198.4">1:2</text>
<text x="212.9" y="198.4">5/9</text>
</g>
<g font-size="4.7" fill="#191924">
<text x="37.3" y="7.1">1</text>
<text x="23" y="16.3">PARAFUSO CABEÇA DE PANELA PHILIPS M2 X 3</text>
<text x="66.3" y="64.5">RASPBERRY PI ZERO W</text>
<text x="210" y="66">PLUG JST XH - 4</text>
<text x="62.3" y="89.2">P.04 - CASE INFERIOR</text>
<text x="28.6" y="111.3">TECIDO NEOPRENE</text>
<text x="197.1" y="130">M.03 - CASE TAMPA INFERIOR</text>
<text x="8.8" y="171.8">PARAFUSO CABEÇA DE PANELA PHILIPS M2 X 20</text>
</g>
<g font-size="2.8" fill="#191924">
<text x="114.2" y="5.9">2</text>
<text x="184.3" y="5.9">3</text>
<text x="255.9" y="5.9">4</text>
<text x="4.3" y="30.4">A</text>
<text x="291.1" y="30.9">A</text>
<text x="4.3" y="79.6">B</text>
<text x="291.1" y="84.3">B</text>
<text x="4.5" y="128.8">C</text>
<text x="291.1" y="132.1">C</text>
<text x="4.5" y="180.2">D</text>
<text x="8.6" y="181.9">PROJETO:</text>
<text x="32.2" y="181.9">DESCRIÇÃO:</text>
<text x="92.5" y="181.9">QUANTIDADE</text>
<text x="112.3" y="181.9">CÓDIGO:</text>
<text x="134.9" y="181.9">ETAPA</text>
<text x="157.8" y="181.9">ULTIMA ALTERAÇÃO:</text>
<text x="187.7" y="181.9">UNID. MEDIDA:</text>
<text x="210.8" y="181.9">TAM.FOLHA:</text>
<text x="291.1" y="182.4">D</text>
<text x="8.6" y="190.4">ALUNOS:</text>
<text x="112.3" y="190">MÉTODO DE FABRICAÇÃO</text>
<text x="157.8" y="190">ALTERADO POR:</text>
<text x="187.7" y="190">ESCALA:</text>
<text x="210.8" y="190">FOLHA:</text>
<text x="112.3" y="198">MATERIAL:</text>
<text x="134.9" y="198">PESO:</text>
<text x="157.8" y="198">DATA DE CRIAÇÃO:</text>
</g>
<g font-size="2.5" fill="#191924">
<text x="9.6" y="185.7">DR. ASSIST</text>
<text x="34.2" y="185.7">CASE TAMPA INFERIOR</text>
<text x="114" y="185.7">M.03</text>
<text x="137.2" y="185.7">MONTAGEM</text>
<text x="159.2" y="185.7">19/06/2018</text>
<text x="189.2" y="185.7">MILIMETROS</text>
<text x="218" y="185.7">A4</text>
<text x="49.8" y="189.8">ISIS FAVATO – 815437</text>
<text x="9.6" y="193.3">ANDRÉ MARCOLINO – 790968</text>
<text x="9.6" y="196.7">GABRIELLE CURCI – 817430</text>
<text x="49.8" y="193.3">LUCAS ADRIANO COSTA – 817222</text>
<text x="49.8" y="196.7">SYLAS OLANDA – 818821</text>
<text x="114" y="193.5">IMPRESSÃO 3D</text>
<text x="159.2" y="193.5">GUILHERME</text>
<text x="9.6" y="200.2">GUILHERME PALAZZO – 818306 WILSON DINIZ NETO – 818062</text>
<text x="114" y="201">ABS</text>
<text x="137.2" y="201">30g</text>
<text x="159.2" y="201">17/06/2018</text>
</g>
</svg>
